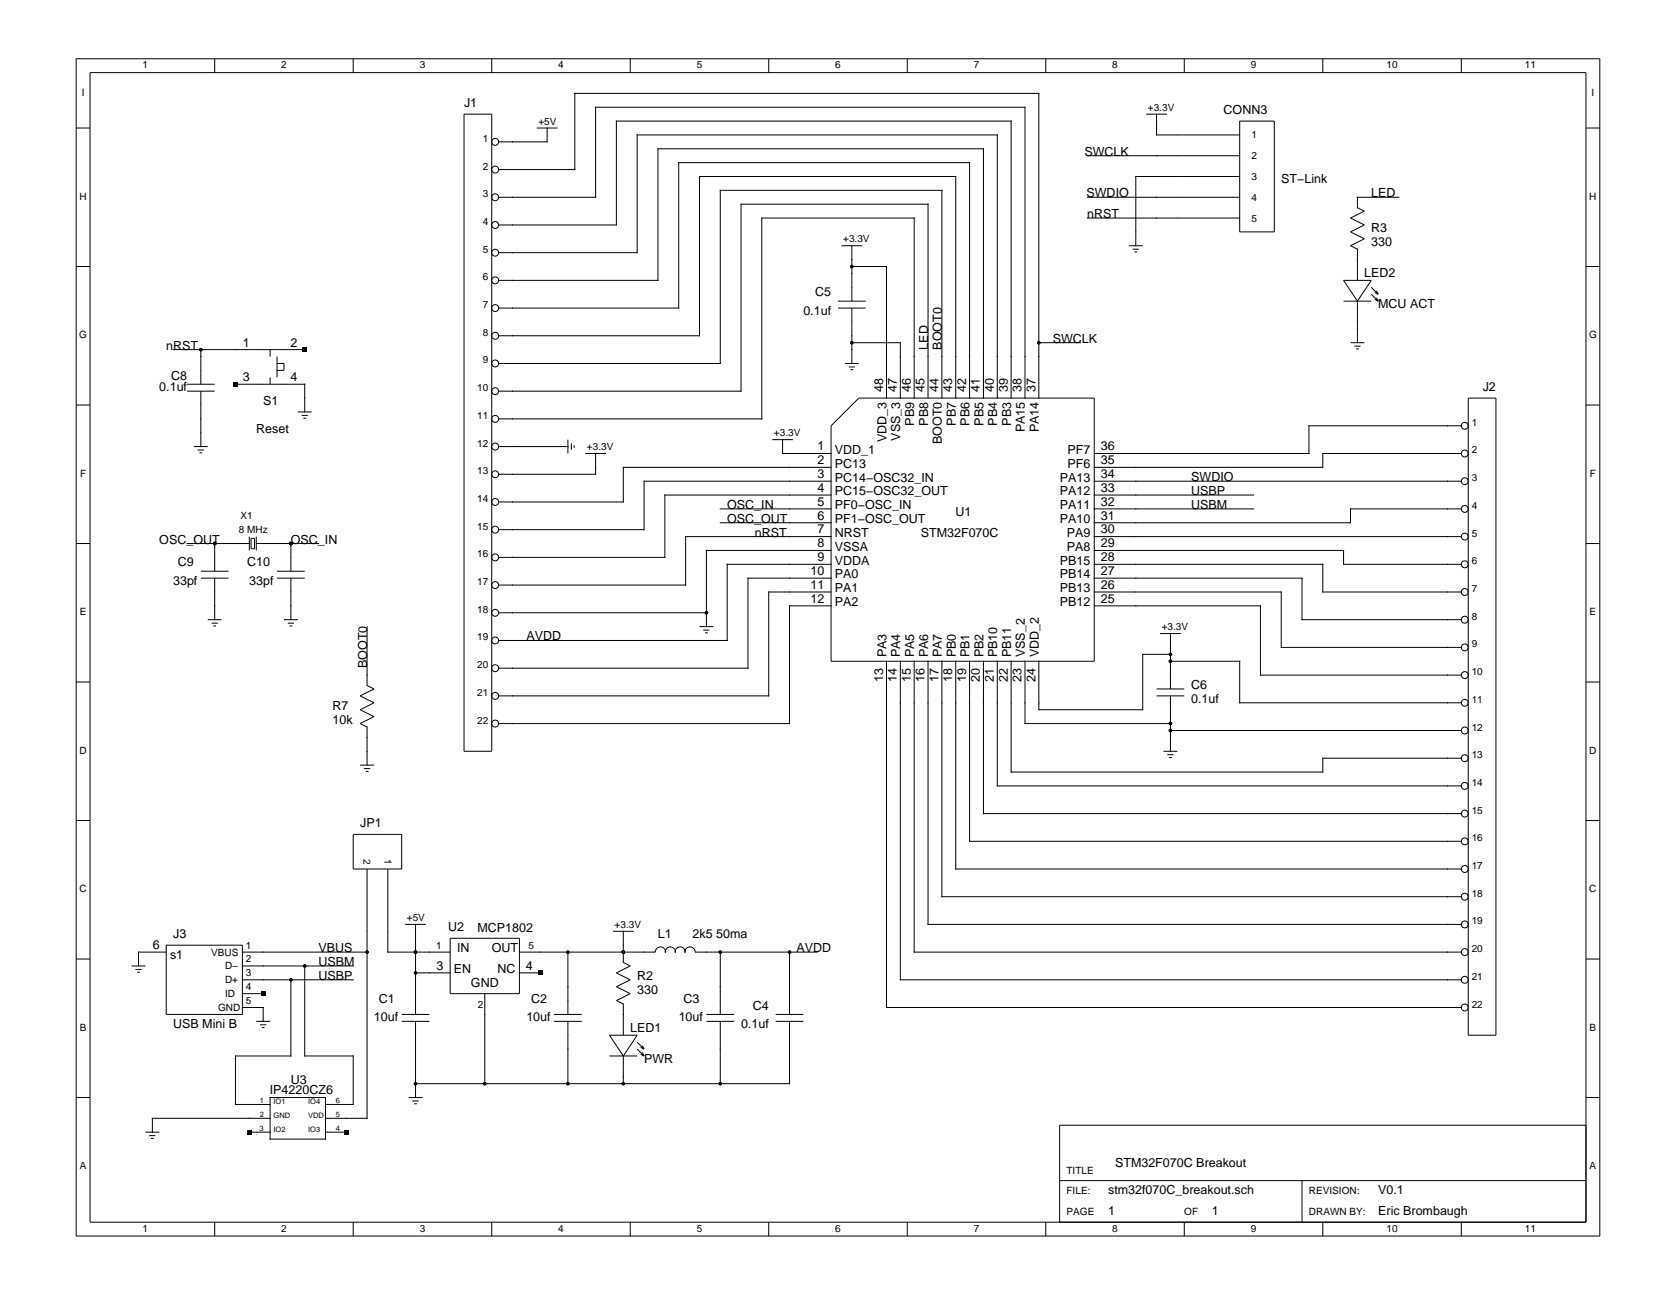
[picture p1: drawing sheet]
<svg xmlns="http://www.w3.org/2000/svg" width="279mm" height="216mm" viewBox="0 0 279 216" stroke-linecap="round" stroke-linejoin="round" font-family="sans-serif">
<g fill="none" stroke="#000" stroke-width=".17">
<path d="M12.7 9.8h254v196.3h-254zM15 12.1h249.4v191.7h-249.4zM35.8 9.8v2.3M58.9 9.8v2.3M77.4 19h4.6v106.3h-4.6zM82 9.8v2.3M105.1 9.8v2.3M128.2 9.8v2.3M151.2 9.8v2.3M174.3 9.8v2.3M191.1 19h3.4M192.8 19v3.5h13.9"/>
<path d="M197.4 9.8v2.3M220.5 9.8v2.3M243.6 9.8v2.3M12.7 21.3h2.3M83.1 37.5h19.7v-17.3h65.8v46.2M83.1 32.9h16.2v-15h71.6v48.5M83.1 28.3h12.7v-12.7h77.4v50.8M89.5 21.3h3.4M91.2 21.3v2.4h-8.1M181.3 36.4h25.4M181.3 32.9h25.4M181.3 26h25.4"/>
<path d="M206.7 29.4h-17.4v11.6M206.7 20.2h5.7v18.5h-5.7zM233.2 32.9h-6.9v1.7l1.1 .6-2.3 1.2 2.3 1.1-2.3 1.2 2.3 1.1-2.3 1.2 1.2 .5M264.4 21.3h2.3M12.7 44.4h2.3M28.9 58.3h21.9M33.5 58.3v5.8M45 58.3v1.1M46.2 59.4v3.5M83.1 51.4h30v-24.3h48.5v39.3M83.1 56h33.5v-26.6h42.7v37M83.1 46.7h26.6v-21.9h54.2v41.6"/>
<path d="M83.1 42.1h23.1v-19.6h60.1v43.9M139.7 50.2h4.6M139.7 51.4h4.6M140.3 41h3.4M142 44.4h5.8v22M142 41v9.2M142 51.4v9.2M142 57.1h8.1v9.3M173.2 57.1h6.9M188.2 41h2.3M188.8 41.5h1.1M189.1 42h.5"/>
<path d="M224 50.2h4.6M224 46.7h4.6l-2.3 3.5zM225.1 57.1h2.3M225.8 57.7h1M226.1 58.2h.4M226.3 41.5v5.2M226.3 50.2v6.9M228.6 47.9l1.2 1.2M228.6 49.1l1.2 1.1M229.2 49.9l.6 .3M229.2 48.8l.6 .3M229.5 49.6l.3 .6"/>
<path d="M229.5 48.5l.3 .6M264.4 44.4h2.3M12.7 67.5h2.3M31.2 64.1h4.6M31.2 65.2h4.6M32.3 74.5h2.3M33 75h1M33.3 75.5h.4M33.5 65.2v9.3M39.3 64.1h11.5v4.6M45 62.9v1.2M46.2 60.6h1.1v1.2h-1.1"/>
<path d="M49.6 68.7h2.4M50.3 69.3h1M50.6 69.7h.4M83.1 60.6h37v-28.9h36.9v34.7M83.1 65.2h40.4v-31.2h31.2v32.4M83.1 74.5h11.6M94.7 73.3v2.3M95.3 73.9v1.1M95.7 74.2v.5M97.6 75.6h3.4M99.3 75.6v3.5h-16.2M128.7 73.3h3.5"/>
<path d="M130.5 73.3v2.3h8M138.5 77.9h-34.6v5.8h-20.8M140.9 60.6h2.3M141.5 61.2h1M141.8 61.6h.4M143.2 66.4h39.2v43.8h-43.9v-39.2zM152.4 66.4v-30h-25.4v33.4h-43.9M243.6 75.6h-23.1v2.3h-38.1M243.6 71h-25.4v4.6h-35.8M244.8 66.4h4.6v106.2h-4.6zM264.4 67.5h2.3M12.7 90.6h2.3"/>
<path d="M31.2 90.6h10.4M33.5 96.4h4.6M33.5 95.2h4.6M35.8 90.6v4.6M35.8 96.4v6.9M41.6 89.5v2.3M41.9 89.7h.5v1.8h-.5zM42.7 90.6h10.4M42.7 89.5v2.3M46.2 96.4h4.6M46.2 95.2h4.6M48.5 90.6v4.6"/>
<path d="M48.5 96.4v6.9M120.1 84.8h18.4M120.1 87.2h18.4M138.5 98.7h-10.3v17.3h-45.1M138.5 82.5h-27.7v10.4h-27.7M138.5 80.2h-31.1v8.1h-24.3M138.5 91.8h-20.7v12.7M138.5 94.1h-17.3v12.7h-38.1M138.5 96.4h-13.8v15h-41.6M138.5 89.5h-24.2v8h-31.2M182.4 96.4h34.7v6.9h26.5M182.4 94.1h38.1v4.6h23.1"/>
<path d="M182.4 82.5h26.6M182.4 80.2h61.2M182.4 91.8h41.6v2.3h19.6M182.4 84.8h26.6M182.4 89.5h61.2M182.4 98.7h31.2v9.2h30M243.6 84.8h-18.5v2.4h-42.7M264.4 90.6h2.3M12.7 113.7h2.3M34.6 103.3h2.3M35.3 103.9h1M35.6 104.4h.4"/>
<path d="M47.3 103.3h2.3M48 103.9h1M48.3 104.4h.4M61.2 104.5v9.8l1.1 .6-2.3 1.1 2.3 1.2-2.3 1.1 2.3 1.2-2.3 1.1M83.1 102.2h34.7M116.6 104.5h2.3M117.2 105h1.1M117.5 105.5h.5M138.5 101h-6.9v19.6h-48.5M147.8 110.2v57.8h95.8M150.1 110.2v53.2h93.5M152.4 110.2v48.5h91.2"/>
<path d="M154.7 110.2v43.9h88.9M157 110.2v39.3h86.6M159.3 110.2v34.7h84.3M161.6 110.2v30.1h82M163.9 110.2v25.4h79.7M166.3 110.2v20.8h77.3M168.6 110.2v18.5h51.9v-2.3h23.1M170.9 110.2v10.4h24.2M182.4 101h27.7v11.6h33.5M192.8 114.9h4.6M192.8 116h4.6M193.4 105.6h3.5"/>
<path d="M195.1 105.6v9.3M195.1 116v9.3M195.1 109.1h-4.6v9.2h-17.3v-8.1M195.1 110.2h11.6v7h36.9M264.4 113.7h2.3M12.7 136.8h2.3M58.9 139.1h8.1v5.8h-8.1zM60 120.6l1.2 .6v6.4M60 127.6h2.3M60.7 128.1h1M61 128.6h.4M194 125.3h2.3"/>
<path d="M194.6 125.8h1M194.9 126.3h.4M195.1 121.8h48.5M264.4 136.8h2.3M12.7 159.9h2.3M27.7 157.6h12.7v11.5h-12.7zM27.7 158.7h-4.6v2.3M40.4 158.7h20.8M61.2 144.9v41.5h-6.9M64.7 144.9v13.8h10.3M67.5 154.1h3.5M69.3 154.1v15"/>
<path d="M75 156.4h11.6v9.3h-11.6zM86.6 158.7h22.6a.84 .84 0 0 1 .9-.8 .84 .84 0 0 1 .8 .9 .82 .82 0 0 1 .8-.9 .82 .82 0 0 1 .9 .9 .82 .82 0 0 1 .8-.9 .82 .82 0 0 1 .8 .9 .84 .84 0 0 1 .8-.9 .84 .84 0 0 1 .9 .8h20.3M94.7 158.7v10.4M102.2 155.3h3.4M103.9 155.3v5.2l1.2 .5-2.3 1.2 2.3 1.2-2.3 1.1 2.3 1.2-2.3 1.1M120.1 158.7v10.4M131.6 158.7v10.4M264.4 159.9h2.3M21.9 161h2.3M22.6 161.6h1M22.9 162.1h.4M40.4 168h3.5v2.3"/>
<path d="M40.4 163.4h18.5M40.4 165.7h3.5M40.4 161h18.5M42.7 170.3h2.3M43.4 170.9h1M43.6 171.3h.5M48.5 163.4v12.7h-9.2v8h5.7M50.8 161v15.1h8.1v8h-4.6M67 170.3h4.6M67 169.1h4.6M69.3 170.3v12.7M69.3 162.2h5.7"/>
<path d="M80.8 165.7v15M86.6 162.2h3.5M92.4 170.3h4.6M92.4 169.1h4.6M94.7 170.3v10.4M101.6 176.1h4.6M101.6 172.6h4.6l-2.3 3.5zM102.8 166.8l1.1 .6v5.2M103.9 176.1v4.6M106.2 174.9l1.2 1.2M106.2 173.7l1.2 1.2M106.8 174.6l.6 .3"/>
<path d="M106.8 175.8l.6 .3M107.1 174.3l.3 .6M107.1 175.5l.3 .6M117.8 170.3h4.6M117.8 169.1h4.6M120.1 170.3v10.4M129.3 170.3h4.6M129.3 169.1h4.6M131.6 170.3v10.4h-62.3M12.7 183h2.3M24.2 188.8h2.4M24.9 189.3h1"/>
<path d="M25.2 189.8h.4M41.6 188.8h3.4M45 183h9.3v6.9h-9.3zM45 186.4h-19.6v2.4M54.3 188.8h3.4M68.1 183h2.3M68.8 183.6h1M69 184h.5M176.6 196.8h87.8M217.1 196.8v7M264.4 187.6h-87.8v16.2M264.4 183h2.3"/>
<path d="M35.8 203.8v2.3M58.9 203.8v2.3M82 203.8v2.3M105.1 203.8v2.3M128.2 203.8v2.3M151.2 203.8v2.3M174.3 203.8v2.3M197.4 203.8v2.3M220.5 203.8v2.3M243.6 203.8v2.3"/>
<circle cx="82.5" cy="28.3" r=".58"/>
<circle cx="82.5" cy="37.5" r=".58"/>
<circle cx="82.5" cy="32.9" r=".58"/>
<circle cx="82.5" cy="23.7" r=".58"/>
<circle cx="82.5" cy="42.1" r=".58"/>
<circle cx="82.5" cy="46.7" r=".58"/>
<circle cx="82.5" cy="56" r=".58"/>
<circle cx="82.5" cy="51.4" r=".58"/>
<circle cx="82.5" cy="65.2" r=".58"/>
<circle cx="82.5" cy="60.6" r=".58"/>
<circle cx="82.5" cy="69.8" r=".58"/>
<circle cx="82.5" cy="74.5" r=".58"/>
<circle cx="82.5" cy="79.1" r=".58"/>
<circle cx="244.2" cy="71" r=".58"/>
<circle cx="244.2" cy="75.6" r=".58"/>
<circle cx="82.5" cy="83.7" r=".58"/>
<circle cx="82.5" cy="88.3" r=".58"/>
<circle cx="82.5" cy="97.5" r=".58"/>
<circle cx="82.5" cy="92.9" r=".58"/>
<circle cx="244.2" cy="94.1" r=".58"/>
<circle cx="244.2" cy="98.7" r=".58"/>
<circle cx="244.2" cy="84.8" r=".58"/>
<circle cx="244.2" cy="80.2" r=".58"/>
<circle cx="244.2" cy="89.5" r=".58"/>
<circle cx="82.5" cy="106.8" r=".58"/>
<circle cx="82.5" cy="111.4" r=".58"/>
<circle cx="82.5" cy="116" r=".58"/>
<circle cx="82.5" cy="102.2" r=".58"/>
<circle cx="244.2" cy="103.3" r=".58"/>
<circle cx="244.2" cy="107.9" r=".58"/>
<circle cx="244.2" cy="112.6" r=".58"/>
<circle cx="244.2" cy="117.2" r=".58"/>
<circle cx="82.5" cy="120.6" r=".58"/>
<circle cx="244.2" cy="121.8" r=".58"/>
<circle cx="244.2" cy="135.6" r=".58"/>
<circle cx="244.2" cy="131" r=".58"/>
<circle cx="244.2" cy="126.4" r=".58"/>
<circle cx="244.2" cy="144.9" r=".58"/>
<circle cx="244.2" cy="149.5" r=".58"/>
<circle cx="244.2" cy="140.3" r=".58"/>
<circle cx="244.2" cy="158.7" r=".58"/>
<circle cx="244.2" cy="154.1" r=".58"/>
<circle cx="244.2" cy="163.4" r=".58"/>
<circle cx="244.2" cy="168" r=".58"/>
</g>
<g fill="#000">
<path d="M50.5 57.9h.6v.7h-.6zM38.9 63.7h.7v.7h-.7zM43.5 165.3h.7v.7h-.7zM89.7 161.9h.7v.6h-.7zM41.2 188.4h.7v.7h-.7zM57.4 188.4h.7v.7h-.7z"/>
<circle cx="33.5" cy="58.3" r=".29"/>
<circle cx="142" cy="44.4" r=".29"/>
<circle cx="142" cy="57.1" r=".29"/>
<circle cx="173.2" cy="57.1" r=".29"/>
<circle cx="35.8" cy="90.6" r=".29"/>
<circle cx="48.5" cy="90.6" r=".29"/>
<circle cx="117.8" cy="102.2" r=".29"/>
<circle cx="195.1" cy="110.2" r=".29"/>
<circle cx="195.1" cy="109.1" r=".29"/>
<circle cx="195.1" cy="120.6" r=".29"/>
<circle cx="195.1" cy="121.8" r=".29"/>
<circle cx="61.2" cy="158.7" r=".29"/>
<circle cx="69.3" cy="158.7" r=".29"/>
<circle cx="94.7" cy="158.7" r=".29"/>
<circle cx="103.9" cy="158.7" r=".29"/>
<circle cx="120.1" cy="158.7" r=".29"/>
<circle cx="131.6" cy="158.7" r=".29"/>
<circle cx="48.5" cy="163.4" r=".29"/>
<circle cx="50.8" cy="161" r=".29"/>
<circle cx="69.3" cy="162.2" r=".29"/>
<circle cx="69.3" cy="180.7" r=".29"/>
<circle cx="80.8" cy="180.7" r=".29"/>
<circle cx="94.7" cy="180.7" r=".29"/>
<circle cx="103.9" cy="180.7" r=".29"/>
<circle cx="120.1" cy="180.7" r=".29"/>
</g>
<g font-size="2.1">
<text x="77.4" y="17.9">J1</text>
<text x="204" y="19">CONN3</text>
<text x="180.8" y="26">SWCLK</text>
<text x="181.1" y="32.9">SWDIO</text>
<text x="213.6" y="30.6">ST−Link</text>
<text x="228.6" y="32.9">LED</text>
<text x="181.3" y="36.4">nRST</text>
<text x="228.6" y="41">330</text>
<text x="228.6" y="38.7">R3</text>
<text x="227.4" y="46.2">LED2</text>
<text x="133.9" y="52.5">0.1uf</text>
<text x="135.9" y="49.4">C5</text>
<text x="229.8" y="51.4">MCU ACT</text>
<text x="27.7" y="58.3">nRST</text>
<text x="40.5" y="57.8">1</text>
<text x="48.4" y="57.8">2</text>
<text x="154.7" y="58.3" transform="rotate(-90 154.7 58.3)">LED</text>
<text x="157" y="58.3" transform="rotate(-90 157 58.3)">BOOT0</text>
<text x="175.5" y="57.1">SWCLK</text>
<text x="26.6" y="65.2">0.1uf</text>
<text x="28.5" y="63.3">C8</text>
<text x="40.5" y="63.5">3</text>
<text x="48.4" y="63.5">4</text>
<text x="147.2" y="65.3" transform="rotate(-90 147.2 65.3)">48</text>
<text x="149.5" y="65.3" transform="rotate(-90 149.5 65.3)">47</text>
<text x="151.8" y="65.3" transform="rotate(-90 151.8 65.3)">46</text>
<text x="154.1" y="65.3" transform="rotate(-90 154.1 65.3)">45</text>
<text x="156.4" y="65.3" transform="rotate(-90 156.4 65.3)">44</text>
<text x="158.7" y="65.3" transform="rotate(-90 158.7 65.3)">43</text>
<text x="161.1" y="65.3" transform="rotate(-90 161.1 65.3)">42</text>
<text x="163.4" y="65.3" transform="rotate(-90 163.4 65.3)">41</text>
<text x="165.7" y="65.3" transform="rotate(-90 165.7 65.3)">40</text>
<text x="168" y="65.3" transform="rotate(-90 168 65.3)">39</text>
<text x="170.3" y="65.3" transform="rotate(-90 170.3 65.3)">38</text>
<text x="172.6" y="65.3" transform="rotate(-90 172.6 65.3)">37</text>
<text x="247.2" y="65.2">J2</text>
<text x="43.9" y="67.5">S1</text>
<text x="152.4" y="70.9" transform="rotate(-90 152.4 70.9)">PB9</text>
<text x="154.7" y="70.9" transform="rotate(-90 154.7 70.9)">PB8</text>
<text x="159.3" y="70.9" transform="rotate(-90 159.3 70.9)">PB7</text>
<text x="161.6" y="70.9" transform="rotate(-90 161.6 70.9)">PB6</text>
<text x="163.9" y="70.9" transform="rotate(-90 163.9 70.9)">PB5</text>
<text x="166.3" y="70.9" transform="rotate(-90 166.3 70.9)">PB4</text>
<text x="168.6" y="70.9" transform="rotate(-90 168.6 70.9)">PB3</text>
<text x="42.7" y="72.1">Reset</text>
<text x="136.3" y="75.1">1</text>
<text x="136.3" y="77.4">2</text>
<text x="139.2" y="75.7">VDD_1</text>
<text x="139.2" y="78">PC13</text>
<text x="147.8" y="73.7" transform="rotate(-90 147.8 73.7)">VDD_3</text>
<text x="150.1" y="73.5" transform="rotate(-90 150.1 73.5)">VSS_3</text>
<text x="157" y="74.1" transform="rotate(-90 157 74.1)">BOOT0</text>
<text x="170.9" y="72.1" transform="rotate(-90 170.9 72.1)">PA15</text>
<text x="173.2" y="72.1" transform="rotate(-90 173.2 72.1)">PA14</text>
<text x="178" y="78">PF6</text>
<text x="178" y="75.7">PF7</text>
<text x="183.5" y="77.4">35</text>
<text x="183.5" y="75.1">36</text>
<text x="136.3" y="79.7">3</text>
<text x="136.3" y="82">4</text>
<text x="139.2" y="80.3">PC14−OSC32_IN</text>
<text x="139.2" y="82.6">PC15−OSC32_OUT</text>
<text x="176.7" y="82.6">PA12</text>
<text x="176.7" y="80.3">PA13</text>
<text x="183.5" y="82">33</text>
<text x="183.5" y="79.7">34</text>
<text x="198.6" y="82.5">USBP</text>
<text x="198.6" y="80.2">SWDIO</text>
<text x="121.2" y="87.2">OSC_OUT</text>
<text x="121.2" y="84.8">OSC_IN</text>
<text x="125.8" y="89.5">nRST</text>
<text x="136.3" y="84.3">5</text>
<text x="136.3" y="86.6">6</text>
<text x="136.3" y="88.9">7</text>
<text x="139.2" y="84.9">PF0−OSC_IN</text>
<text x="139.2" y="87.2">PF1−OSC_OUT</text>
<text x="139.2" y="89.5">NRST</text>
<text x="153.5" y="89.5">STM32F070C</text>
<text x="159.3" y="86.1">U1</text>
<text x="176.7" y="87.2">PA10</text>
<text x="176.7" y="84.9">PA11</text>
<text x="177.8" y="89.5">PA9</text>
<text x="183.5" y="88.9">30</text>
<text x="183.5" y="86.6">31</text>
<text x="183.5" y="84.3">32</text>
<text x="198.6" y="84.8">USBM</text>
<text x="26.6" y="90.6">OSC_OUT</text>
<text x="29.7" y="94.4">C9</text>
<text x="41.2" y="94.4">C10</text>
<text x="48.5" y="90.6">OSC_IN</text>
<text x="135.1" y="95.9">10</text>
<text x="136.3" y="91.3">8</text>
<text x="136.3" y="93.6">9</text>
<text x="139.2" y="91.8">VSSA</text>
<text x="139.2" y="94.1">VDDA</text>
<text x="176.7" y="94.1">PB15</text>
<text x="177.8" y="91.8">PA8</text>
<text x="183.5" y="91.3">29</text>
<text x="183.5" y="95.9">27</text>
<text x="183.5" y="93.6">28</text>
<text x="28.9" y="97.5">33pf</text>
<text x="41.6" y="97.5">33pf</text>
<text x="135.1" y="98.2">11</text>
<text x="135.1" y="100.5">12</text>
<text x="139.2" y="98.8">PA1</text>
<text x="139.2" y="101.1">PA2</text>
<text x="139.2" y="96.4">PA0</text>
<text x="176.7" y="101.1">PB12</text>
<text x="176.7" y="98.8">PB13</text>
<text x="176.7" y="96.4">PB14</text>
<text x="183.5" y="100.5">25</text>
<text x="183.5" y="98.2">26</text>
<text x="87.7" y="106.8">AVDD</text>
<text x="61.2" y="111.4" transform="rotate(-90 61.2 111.4)">BOOT0</text>
<text x="147.2" y="113.7" transform="rotate(-90 147.2 113.7)">13</text>
<text x="147.8" y="109.6" transform="rotate(-90 147.8 109.6)">PA3</text>
<text x="149.5" y="113.7" transform="rotate(-90 149.5 113.7)">14</text>
<text x="150.1" y="109.6" transform="rotate(-90 150.1 109.6)">PA4</text>
<text x="151.8" y="113.7" transform="rotate(-90 151.8 113.7)">15</text>
<text x="152.4" y="109.6" transform="rotate(-90 152.4 109.6)">PA5</text>
<text x="154.1" y="113.7" transform="rotate(-90 154.1 113.7)">16</text>
<text x="154.7" y="109.6" transform="rotate(-90 154.7 109.6)">PA6</text>
<text x="156.4" y="113.7" transform="rotate(-90 156.4 113.7)">17</text>
<text x="157" y="109.6" transform="rotate(-90 157 109.6)">PA7</text>
<text x="158.7" y="113.7" transform="rotate(-90 158.7 113.7)">18</text>
<text x="159.3" y="109.6" transform="rotate(-90 159.3 109.6)">PB0</text>
<text x="161.1" y="113.7" transform="rotate(-90 161.1 113.7)">19</text>
<text x="161.6" y="109.6" transform="rotate(-90 161.6 109.6)">PB1</text>
<text x="163.4" y="113.7" transform="rotate(-90 163.4 113.7)">20</text>
<text x="163.9" y="109.6" transform="rotate(-90 163.9 109.6)">PB2</text>
<text x="165.7" y="113.7" transform="rotate(-90 165.7 113.7)">21</text>
<text x="166.3" y="109.6" transform="rotate(-90 166.3 109.6)">PB10</text>
<text x="168" y="113.7" transform="rotate(-90 168 113.7)">22</text>
<text x="168.6" y="109.6" transform="rotate(-90 168.6 109.6)">PB11</text>
<text x="170.3" y="113.7" transform="rotate(-90 170.3 113.7)">23</text>
<text x="170.9" y="109.6" transform="rotate(-90 170.9 109.6)">VSS_2</text>
<text x="172.6" y="113.7" transform="rotate(-90 172.6 113.7)">24</text>
<text x="173.2" y="109.6" transform="rotate(-90 173.2 109.6)">VDD_2</text>
<text x="55.4" y="118.3">R7</text>
<text x="198.6" y="114.9">C6</text>
<text x="198.6" y="117.2">0.1uf</text>
<text x="55.4" y="120.6">10k</text>
<text x="60" y="138">JP1</text>
<text x="74.7" y="155.3">U2</text>
<text x="79.6" y="155.3">MCP1802</text>
<text x="25.5" y="158.2">6</text>
<text x="28.3" y="159.9">s1</text>
<text x="28.9" y="156.4">J3</text>
<text x="53.1" y="158.7">VBUS</text>
<text x="53.1" y="161">USBM</text>
<text x="72.8" y="161.7">3</text>
<text x="76.2" y="158.7">IN</text>
<text x="82" y="158.7">OUT</text>
<text x="87.7" y="161.7">4</text>
<text x="109.7" y="156.4">L1</text>
<text x="115.5" y="156.4">2k5 50ma</text>
<text x="132.8" y="158.7">AVDD</text>
<text x="53.1" y="163.4">USBP</text>
<text x="63.1" y="167.2">C1</text>
<text x="75.7" y="162.3">EN</text>
<text x="78.5" y="164.5">GND</text>
<text x="82.9" y="162.3">NC</text>
<text x="88.5" y="167.2">C2</text>
<text x="106.2" y="165.7">330</text>
<text x="106.2" y="163.4">R2</text>
<text x="113.9" y="167.2">C3</text>
<text x="28.9" y="171.4">USB Mini B</text>
<text x="62.3" y="170.3">10uf</text>
<text x="87.7" y="170.3">10uf</text>
<text x="105" y="172">LED1</text>
<text x="113.1" y="170.3">10uf</text>
<text x="123.5" y="171.4">0.1uf</text>
<text x="125.5" y="168.3">C4</text>
<text x="107.4" y="177.2">PWR</text>
<text x="45" y="182.4">IP4220CZ6</text>
<text x="48.5" y="180.7">U3</text>
<text x="185.9" y="194.5">STM32F070C Breakout</text>
<text x="184.7" y="202.6">1</text>
<text x="184.7" y="199.1">stm32f070C_breakout.sch</text>
<text x="202" y="202.6">1</text>
<text x="229.8" y="199.1">V0.1</text>
<text x="229.8" y="202.6">Eric Brombaugh</text>
</g>
<g font-size="1.7">
<text x="23.8" y="11.4">1</text>
<text x="46.9" y="11.4">2</text>
<text x="70" y="11.4">3</text>
<text x="93.1" y="11.4">4</text>
<text x="116.1" y="11.4">5</text>
<text x="139.2" y="11.4">6</text>
<text x="162.3" y="11.4">7</text>
<text x="185.4" y="11.4">8</text>
<text x="208.5" y="11.4">9</text>
<text x="231.1" y="11.4">10</text>
<text x="254.2" y="11.4">11</text>
<text x="13.6" y="16">I</text>
<text x="265.3" y="16">I</text>
<text x="80.5" y="23.7">1</text>
<text x="89.8" y="20.8">+5V</text>
<text x="191.4" y="18.5">+3.3V</text>
<text x="208.6" y="23.1">1</text>
<text x="80.5" y="28.3">2</text>
<text x="208.6" y="26.5">2</text>
<text x="13.3" y="33.3">H</text>
<text x="80.5" y="32.9">3</text>
<text x="208.6" y="33.5">4</text>
<text x="208.6" y="30">3</text>
<text x="264.9" y="33.3">H</text>
<text x="80.5" y="37.5">4</text>
<text x="140.6" y="40.4">+3.3V</text>
<text x="208.6" y="36.9">5</text>
<text x="80.5" y="42.1">5</text>
<text x="80.5" y="46.7">6</text>
<text x="80.5" y="51.4">7</text>
<text x="13.2" y="56.4">G</text>
<text x="80.5" y="56">8</text>
<text x="264.9" y="56.4">G</text>
<text x="79.5" y="65.2">10</text>
<text x="80.5" y="60.6">9</text>
<text x="79.5" y="69.8">11</text>
<text x="245.3" y="71">1</text>
<text x="79.5" y="74.5">12</text>
<text x="97.8" y="75">+3.3V</text>
<text x="129" y="72.7">+3.3V</text>
<text x="245.3" y="75.6">2</text>
<text x="13.3" y="79.5">F</text>
<text x="79.5" y="79.1">13</text>
<text x="79.5" y="83.7">14</text>
<text x="245.3" y="80.2">3</text>
<text x="265" y="79.5">F</text>
<text x="39.8" y="88.9">8 MHz</text>
<text x="40.1" y="86.6">X1</text>
<text x="79.5" y="88.3">15</text>
<text x="245.3" y="84.8">4</text>
<text x="245.3" y="89.5">5</text>
<text x="79.5" y="92.9">16</text>
<text x="245.3" y="94.1">6</text>
<text x="79.5" y="97.5">17</text>
<text x="245.3" y="98.7">7</text>
<text x="13.3" y="102.6">E</text>
<text x="79.5" y="102.2">18</text>
<text x="79.5" y="106.8">19</text>
<text x="193.7" y="105">+3.3V</text>
<text x="245.3" y="103.3">8</text>
<text x="245.3" y="107.9">9</text>
<text x="265" y="102.6">E</text>
<text x="79.5" y="111.4">20</text>
<text x="245.3" y="112.6">10</text>
<text x="79.5" y="116">21</text>
<text x="245.3" y="117.2">11</text>
<text x="13.3" y="125.7">D</text>
<text x="79.5" y="120.6">22</text>
<text x="245.3" y="121.8">12</text>
<text x="264.9" y="125.7">D</text>
<text x="245.3" y="126.4">13</text>
<text x="245.3" y="131">14</text>
<text x="245.3" y="135.6">15</text>
<text x="60.6" y="143.1" transform="rotate(90 60.6 143.1)">2</text>
<text x="64.1" y="143.1" transform="rotate(90 64.1 143.1)">1</text>
<text x="245.3" y="140.3">16</text>
<text x="13.3" y="148.8">C</text>
<text x="245.3" y="144.9">17</text>
<text x="245.3" y="149.5">18</text>
<text x="264.9" y="148.8">C</text>
<text x="67.8" y="153.5">+5V</text>
<text x="102.5" y="154.7">+3.3V</text>
<text x="245.3" y="154.1">19</text>
<text x="35.2" y="159.3">VBUS</text>
<text x="37.5" y="161.6">D−</text>
<text x="41" y="160.5">2</text>
<text x="41" y="158.2">1</text>
<text x="72.7" y="158.2">1</text>
<text x="88.1" y="158.2">5</text>
<text x="245.3" y="158.7">20</text>
<text x="37.5" y="166.2">ID</text>
<text x="37.5" y="163.9">D+</text>
<text x="41" y="165.1">4</text>
<text x="41" y="162.8">3</text>
<text x="41" y="167.4">5</text>
<text x="79.7" y="168">2</text>
<text x="245.3" y="163.4">21</text>
<text x="245.3" y="168">22</text>
<text x="13.3" y="171.9">B</text>
<text x="36.4" y="168.5">GND</text>
<text x="265" y="171.9">B</text>
<text x="13.3" y="195">A</text>
<text x="177.8" y="195.7">TITLE</text>
<text x="265" y="195">A</text>
<text x="177.8" y="199.1">FILE:</text>
<text x="177.8" y="202.6">PAGE</text>
<text x="197.4" y="202.6">OF</text>
<text x="218.2" y="199.1">REVISION:</text>
<text x="218.2" y="202.6">DRAWN BY:</text>
<text x="23.8" y="205.3">1</text>
<text x="46.9" y="205.3">2</text>
<text x="70" y="205.3">3</text>
<text x="93.1" y="205.3">4</text>
<text x="116.1" y="205.3">5</text>
<text x="139.2" y="205.3">6</text>
<text x="162.3" y="205.3">7</text>
<text x="185.4" y="205.3">8</text>
<text x="208.5" y="205.3">9</text>
<text x="231.1" y="205.3">10</text>
<text x="254.2" y="205.3">11</text>
</g>
<g font-size="1.3">
<text x="43.3" y="183.9">1</text>
<text x="45.6" y="184.1">IO1</text>
<text x="51.4" y="184.1">IO4</text>
<text x="56" y="183.9">6</text>
<text x="43.3" y="188.5">3</text>
<text x="43.3" y="186.2">2</text>
<text x="45.6" y="188.8">IO2</text>
<text x="45.6" y="186.4">GND</text>
<text x="51.4" y="186.4">VDD</text>
<text x="51.4" y="188.8">IO3</text>
<text x="56" y="186.2">5</text>
<text x="56" y="188.5">4</text>
</g>
</svg>
